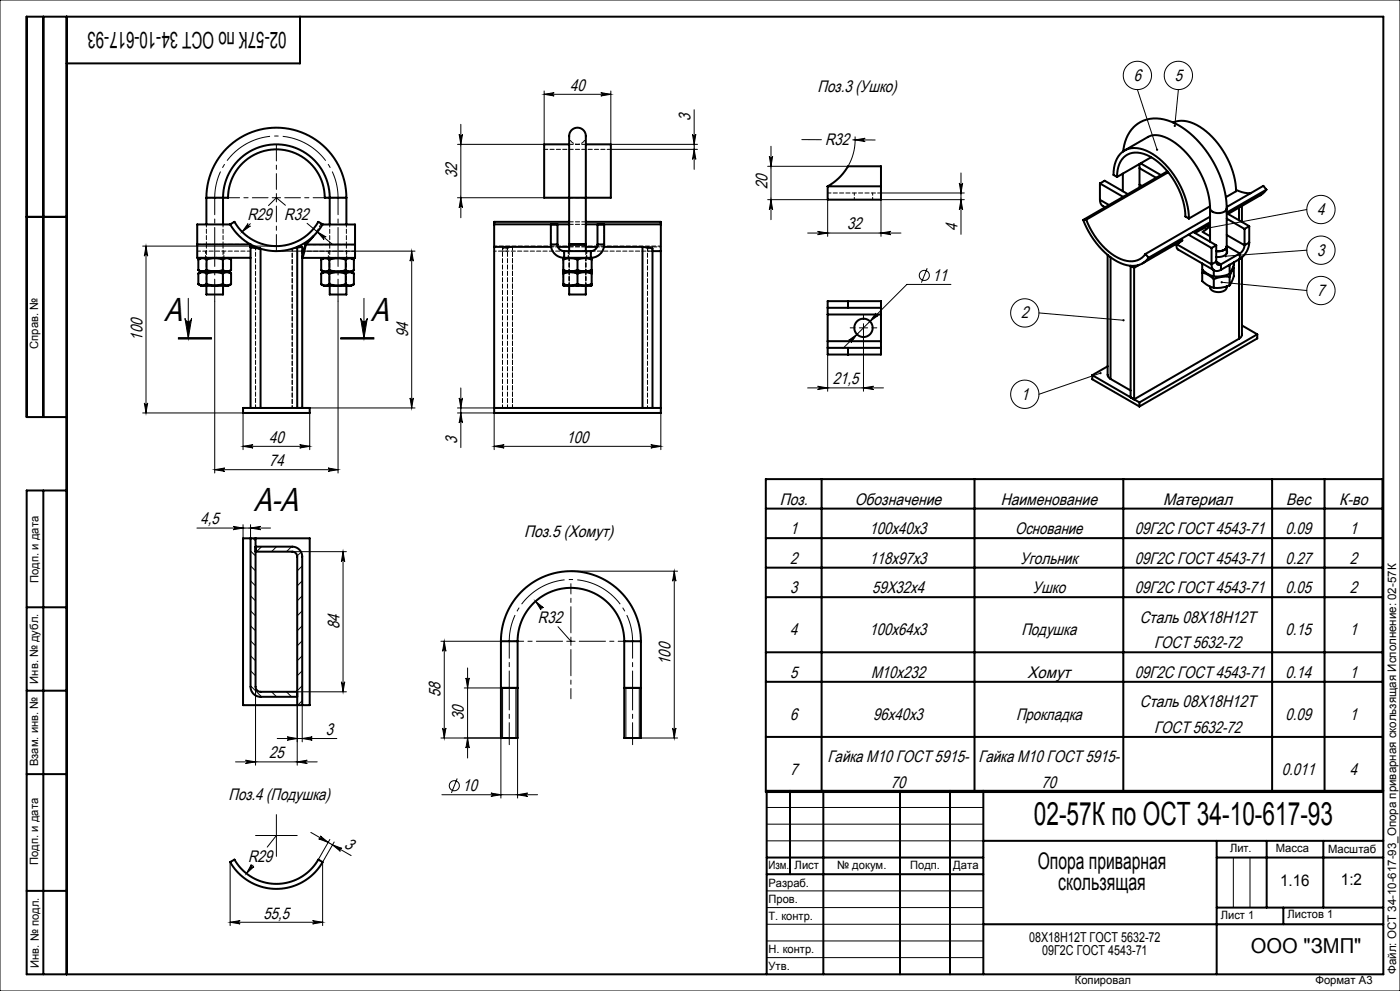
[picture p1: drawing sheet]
<svg xmlns="http://www.w3.org/2000/svg" width="420mm" height="297mm" viewBox="0 0 420 297" stroke-linecap="round" stroke-linejoin="round" font-family="sans-serif">
<g fill="none" stroke="#000" stroke-width=".3">
<path d="M0 0h420v297h-420zM138.2 37.3v28M163.2 27.3v16h-26M163.2 28.3h20M163.2 28.3l3-.5a.5 .5 0 0 0-.4 .5 .5 .5 0 0 0 .4 .5zM180.2 27.8l3 .5-3 .5a.5 .5 0 0 0 .5-.5 .5 .5 0 0 0-.5-.5zM183.2 27.3v16h26M208.2 32.9v17.9M341.2 26.9l5.9 18M353.5 26.9l-1.1 10.8M81.7 59.3h2.5M82.9 58v2.5"/>
<path d="M137.2 59.3h26M137.7 40.3a.5 .5 0 0 0 .5 .4 .5 .5 0 0 0 .5-.4l-.5 3zM138.2 59.3l.5 3a.5 .5 0 0 0-.5-.5 .5 .5 0 0 0-.5 .5zM183.2 44.8h26M207.7 40.3a.5 .5 0 0 0 .5 .4 .5 .5 0 0 0 .5-.4l-.5 3zM208.2 44.8l.5 3a.5 .5 0 0 0-.5-.5 .5 .5 0 0 0-.5 .5zM230.3 59.8h18v11M230.8 46.8a.5 .5 0 0 0 .5 .5 .5 .5 0 0 0 .5-.5l-.5 3zM231.3 43.8v22M231.3 59.8l.5 3a.5 .5 0 0 0-.5-.4 .5 .5 0 0 0-.5 .4zM240.5 41.8l5.9 .1M255.8 41.9l6.7 .1"/>
<path d="M256.5 40.9a16 16 0 0 1-2.1 8.9h-24.1M256.5 41.9l3-.5a.5 .5 0 0 0-.4 .5 .5 .5 0 0 0 .4 .5zM264.3 57.8h25M287.8 54.8a.5 .5 0 0 0 .5 .5 .5 .5 0 0 0 .5-.5l-.5 3zM288.3 59.8l.5 3a.5 .5 0 0 0-.5-.4 .5 .5 0 0 0-.5 .4zM288.3 51.8v18.4M289.3 59.8h-25v11M42.8 73.8h40.1M43.8 73.8l.5 3a.5 .5 0 0 0-.5-.5 .5 .5 0 0 0-.5 .5zM43.8 73.8v50M74.4 67a.5 .5 0 0 0 0 .7 .5 .5 0 0 0 .7 0l-2.5 1.8zM75.1 67l-2.5 2.5"/>
<path d="M82.9 75.3h41.6M85.6 61.5l-2.7-2.2-2.4 2.3M92.1 66.9l7.7 6.4M95.2 69.5l2.6 1.5a.5 .5 0 0 0-.6 .1 .5 .5 0 0 0 0 .7zM123.5 75.3l.5 3a.5 .5 0 0 0-.5-.5 .5 .5 0 0 0-.5 .5zM123.5 75.3v47M242.3 69.8h28M245.3 69.3l3 .5-3 .5a.5 .5 0 0 0 .5-.5 .5 .5 0 0 0-.5-.5zM264.3 69.8l3-.5a.5 .5 0 0 0-.5 .5 .5 .5 0 0 0 .5 .5zM392 62.8l-31.6 5.9M392 75l-24.3 1.8M55.5 95.4a1 1 0 0 0 1 1 1 1 0 0 0 1-1l-1 6z"/>
<path d="M56.5 89.4v12M64.4 90.3v51.5M101.4 90.3v51.5M108.2 95.4a1 1 0 0 0 1 1 1 1 0 0 0 1-1l-1 6zM109.2 89.4v12M257.8 98.3h2.5M259 97v20.3M262.8 93.8a.5 .5 0 0 0 0 .7 .5 .5 0 0 0 .7 0l-2.5 1.8zM278.2 80.4l-1.8 4.3M285.3 85.2h-13.2l-19.2 19.2M311.7 93.8l25.4 2.2M366.5 84.6l25.5 2.5"/>
<path d="M53.5 101.6h10zM53.5 101.4h10M53.5 101.2h10M102.2 101.4h10M102.2 101.2h10M102.2 101.6h10M123 119.3a.5 .5 0 0 0 .5 .4 .5 .5 0 0 0 .5-.4l-.5 3zM137.7 119.3a.5 .5 0 0 0 .5 .4 .5 .5 0 0 0 .5-.4l-.5 3zM138.2 116.3v17.9M242.3 116.3h22.7M245.3 115.8l3 .5-3 .5a.5 .5 0 0 0 .5-.5 .5 .5 0 0 0-.5-.5zM248.3 104.3v13"/>
<path d="M254.6 102l2.5-1.8-1.8 2.5a.5 .5 0 0 0 0-.7 .5 .5 0 0 0-.7 0zM259 116.3l3-.5a.5 .5 0 0 0-.4 .5 .5 .5 0 0 0 .4 .5zM330.2 111.8l-18.5 6.4M42.8 123.8h30.1v11M43.3 120.8a.5 .5 0 0 0 .5 .4 .5 .5 0 0 0 .5-.4l-.5 3zM72.9 133.8l3-.5a.5 .5 0 0 0-.5 .5 .5 .5 0 0 0 .5 .5zM72.9 133.8h20M89.9 133.3l3 .5-3 .5a.5 .5 0 0 0 .5-.5 .5 .5 0 0 0-.5-.5zM92.9 123.8v11M92.9 122.3h31.6M137.2 123.8h11v11M137.2 122.3h11"/>
<path d="M138.2 123.8l.5 3a.5 .5 0 0 0-.5-.5 .5 .5 0 0 0-.5 .5zM148.2 133.8l3-.5a.5 .5 0 0 0-.4 .5 .5 .5 0 0 0 .4 .5zM148.2 133.8h50M195.2 133.3l3 .5-3 .5a.5 .5 0 0 0 .5-.5 .5 .5 0 0 0-.5-.5zM198.2 123.8v11M59.1 158.3h22.1M64.4 140.8l3-.5a.5 .5 0 0 0-.5 .5 .5 .5 0 0 0 .5 .5zM64.4 140.8h37M69.9 157.8l3 .5-3 .5a.5 .5 0 0 0 .5-.5 .5 .5 0 0 0-.5-.5zM72.9 157.3v4M75.2 157.3v4M75.2 158.3l3-.5a.5 .5 0 0 0-.5 .5 .5 .5 0 0 0 .5 .5z"/>
<path d="M98.4 140.3l3 .5-3 .5a.5 .5 0 0 0 .5-.5 .5 .5 0 0 0-.5-.5zM75.2 178.6l1.5 1.5M75.2 174.1l1.5 1.5M75.2 169.6l1.5 1.5M75.2 165.1l1.5 1.5M75.9 161.3l.8 .8M78.5 163.8l-1.5 1.5M83 163.8l-1.5 1.5M87.5 163.8l-1.5 1.5M87.7 165.3h16.2M90.3 165.4l-1.1 1.2M90.7 169.6l-1.5 1.5"/>
<path d="M90.7 174.1l-1.5 1.5M90.7 178.6l-1.5 1.5M102.9 165.3v42M102.9 165.3l.5 3a.5 .5 0 0 0-.5-.4 .5 .5 0 0 0-.5 .4zM171.3 171.2h32M202.3 171.2l.5 3a.5 .5 0 0 0-.5-.5 .5 .5 0 0 0-.5 .5zM202.3 171.2v50M75.2 196.5l1.5 1.5M75.2 192.1l1.5 1.5M75.2 187.6l1.5 1.5M75.2 183.1l1.5 1.5M90.7 183.1l-1.5 1.5"/>
<path d="M90.7 187.6l-1.5 1.5M90.7 192.1l-1.5 1.5M90.7 196.5l-1.5 1.5M132.3 192.2h18M133.3 192.2l.5 3a.5 .5 0 0 0-.5-.5 .5 .5 0 0 0-.5 .5zM133.3 192.2v29M160.7 180.2l2.3 1.9a.5 .5 0 0 0-.7 0 .5 .5 0 0 0 0 .7zM160.7 180.2l1.9 2.2M167.4 187.8l3.9 4.4M170 192.2h2.5M171.3 190.9v2.5M75.2 205.5l3.3 3.3"/>
<path d="M75.2 201l1.5 1.5M76.7 205.8v23.5M81.5 207.3l1.5 1.5M86 207.3l1.5 1.5M89.2 207.3h14.7M89.2 211.3v18M90.7 201l-1.5 1.5M90.7 205.5l-1.5 1.5M90.7 210l-1.4 1.3M90.7 211.3v11M102.4 204.3a.5 .5 0 0 0 .5 .5 .5 .5 0 0 0 .5-.5l-.5 3zM132.8 218.2a.5 .5 0 0 0 .5 .5 .5 .5 0 0 0 .5-.5l-.5 3z"/>
<path d="M139.3 206.2h11.5v15M139.8 203.2a.5 .5 0 0 0 .5 .5 .5 .5 0 0 0 .5-.5l-.5 3zM140.3 200.2v27M154.8 206.2v15M187.8 206.2v15M191.8 206.2v15M201.8 218.2a.5 .5 0 0 0 .5 .5 .5 .5 0 0 0 .5-.5l-.5 3zM70.7 228.3h24.5M73.7 227.8l3 .5-3 .5a.5 .5 0 0 0 .4-.5 .5 .5 0 0 0-.4-.5zM83.2 221.3h17.9M86.2 220.8l3 .5-3 .5a.5 .5 0 0 0 .4-.5 .5 .5 0 0 0-.4-.5zM89.2 228.3l3-.5a.5 .5 0 0 0-.5 .5 .5 .5 0 0 0 .5 .5z"/>
<path d="M90.7 221.3l3-.5a.5 .5 0 0 0-.5 .5 .5 .5 0 0 0 .5 .5zM132.3 221.2h18v18M132.6 238.2h28.7M137.2 233.3l-1.8 4.3M140.3 221.2l.5 3a.5 .5 0 0 0-.5-.5 .5 .5 0 0 0-.5 .5zM147.3 237.7l3 .5-3 .5a.5 .5 0 0 0 .5-.5 .5 .5 0 0 0-.5-.5zM155.3 221.2v18M155.3 238.2l3-.5a.5 .5 0 0 0-.5 .5 .5 .5 0 0 0 .5 .5zM192.3 221.2h11M69 258.4v19M75.4 259.1a.5 .5 0 0 0 .1 .7 .5 .5 0 0 0 .7-.1l-2.3 2.1zM75.9 259.3l-2 2.5"/>
<path d="M76.7 250.4h12.5M82.9 250.4l-2.7 3.5M82.9 244.1v12.6M93.3 249.5l12 6.9M96.1 250.5l2.4 2-2.9-1.1a.5 .5 0 0 0 .7-.2 .5 .5 0 0 0-.2-.7zM99 251.6l-3.5 6M99.8 253.2l2.8 1.1a.5 .5 0 0 0-.7 .2 .5 .5 0 0 0 .2 .6zM100.3 252.3l-3.5 6.1v19M230 242h65M230 247h65M230 252h65M370 257v15"/>
<path d="M375 257v15M69 276.4l3-.5a.5 .5 0 0 0-.4 .5 .5 .5 0 0 0 .4 .5zM69 276.4h27.8M93.8 275.9l3 .5-3 .5a.5 .5 0 0 0 .5-.5 .5 .5 0 0 0-.5-.5zM230 267h65M230 272h65M230 277h65M230 282h65M230 287h65"/>
<circle cx="341.2" cy="22.6" r="4.2"/>
<circle cx="353.5" cy="22.6" r="4.2"/>
<circle cx="396.3" cy="62.8" r="4.2"/>
<circle cx="396.3" cy="75" r="4.2"/>
<circle cx="277.3" cy="82.5" r="1.51"/>
<circle cx="307.4" cy="93.8" r="4.2"/>
<circle cx="396.3" cy="87.1" r="4.2"/>
<circle cx="307.4" cy="118.2" r="4.2"/>
<circle cx="136.3" cy="235.5" r="1.51"/>
</g>
<path d="M150.3 206.2h5M187.3 206.2h5" fill="none" stroke="#000" stroke-width=".6" stroke-linecap="butt"/>
<path d="M101.4 59.3a18.5 18.5 0 0 0-18.5-18.5 18.5 18.5 0 0 0-18.5 18.5M189.8 192.2a18.5 18.5 0 0 0-18.5-18.5 18.5 18.5 0 0 0-18.5 18.5" fill="none" stroke="#000" stroke-width=".3" stroke-dasharray="15.2 1.3 1.3 1.3" stroke-dashoffset="7.1" stroke-linecap="butt"/>
<g fill="none" stroke="#000" stroke-width=".6">
<path d="M13 5v120M20 5v287M90 5v14h-70M352 36.7a8.4 8.4 0 0 1 8 1.3 25.1 25.1 0 0 1 10.8 19.3l-3 1.8M61.9 59.3a21 21 0 0 1 21-21 21 21 0 0 1 21 21M61.9 59.3h5M61.9 59.3v8M66.9 59.3h1.5a14.5 14.5 0 0 1 14.5-14.5 14.5 14.5 0 0 1 14.5 14.5h1.5M66.9 59.3a16 16 0 0 1 16-16 16 16 0 0 1 16 16M66.9 59.3v8M98.9 59.3h5M98.9 59.3v8"/>
<path d="M103.9 59.3v8M170.7 59.3v-12.2a25.5 25.5 0 0 1 .4-7.6 2.61 2.61 0 0 1 3.3-.9 2.61 2.61 0 0 1 1.3 3.1v17.6M170.7 43.3h-7.5v16h7.5M170.7 59.3h5M170.7 59.3v16M175.7 43.3h7.5v16h-7.5M175.7 59.3v16M248.3 55.8v4h16v-4M248.3 55.8a16 16 0 0 0 6.1-6h9.9v6M248.3 55.8h16M248.3 55.8h.1M330 59.9l.4 1.4 1.1 .8"/>
<path d="M330 55l6.9 4M330 59.9l2.7 1.5M330 55l1.4-.8 7 4M330 55v4.9M335.1 53l-1.1-.6a7.4 7.4 0 0 1 4.6-7.8 10.6 10.6 0 0 1 9.1 3 25.4 25.4 0 0 1 9 17.9M335.1 53a6.6 6.6 0 0 1 4.6-7.2 10.9 10.9 0 0 1 8.8 3.7 22.9 22.9 0 0 1 7.1 15.4l1.1 .6M336.9 52v5.3M337 45.4a10 10 0 0 1 9-9.9 17.8 17.8 0 0 1 12.9 6.2 31.7 31.7 0 0 1 9.1 20.7M337.4 45.1l7-4.1a6.6 6.6 0 0 1 6.6 .8 26.4 26.4 0 0 1 12 20.6M341.9 49.1v7.1M341.9 50.4l4.9 2.9M341.9 55.3l.7 .4"/>
<path d="M342.2 49l6.1 3.5M345.4 47.1l-10.3 5.9M350.2 51.3l-25.3 14.6M350.5 51.6l-24.6 14.2M370.8 56.9l2.5 .9 1.9 .1M379.9 56.8l-1.7 1.7-9.8 5.6M379.9 56.8l-11.9 6.9M379.9 56.8l-.9-1.1-11 6.3M8 65h12M59.2 73.3v4h16M59.2 73.3h16M59.5 77.8a2.17 2.17 0 0 1 2.5 0"/>
<path d="M59.5 77.8v3.2M60.4 77.3l-.9 .5M62 77.8a8.2 8.2 0 0 1 4.9 0M62 77.8v3.2M66.9 77.8a2.17 2.17 0 0 1 2.4 0M66.9 77.8v3.2M68.5 77.3l.8 .5M69 67.2l1.3-.7a14.5 14.5 0 0 0 25.2 0l1.3 .7a16 16 0 0 1-27.8 0zM69.1 67.3h-9.9v6M69.3 77.8v3.2M75.2 73.3v.7M75.2 74l3 .5"/>
<path d="M75.2 74h1.5l1.5 .5M75.2 73.3h.1M75.2 74v48.3M78.2 74.5v47.8M91.7 73.3l-.6 2.9-.4 1M91.7 73.3l-1 1.9M91.7 73.3h14.8M94 70.8l-2.3 2.5M96.4 77.8a2.17 2.17 0 0 1 2.4 0M96.4 77.8v3.2M96.8 67.3h9.7v6M97.2 77.3l-.8 .5"/>
<path d="M98.8 77.8a8.2 8.2 0 0 1 4.9 0M98.8 77.8v3.2M103.7 77.8a2.17 2.17 0 0 1 2.5 0M103.7 77.8v3.2M105.3 77.3l.9 .5M106.2 77.8v3.2M106.5 73.3v4h-15.8M148.2 67.2v6.8M148.2 74h17.1M148.2 74v49.8h50v-48.5M148.2 67.2h22.5M165.2 73.3a4 4 0 0 0 4 4"/>
<path d="M165.2 73.3v-6h2v6M165.2 73.3h2M167.2 73.3a2 2 0 0 0 2 2M167.4 74h3.3M169 77.8a6.1 6.1 0 0 1 4.2 0M169 77.8v3.2M169.2 77.3l-.2 .1v.4M169.2 77.3h8M169.2 75.3h8M169.2 75.3v2M170.7 73.3h5zM170.7 66.5h-22.5v.7"/>
<path d="M173.2 77.8a6.1 6.1 0 0 1 4.3 0M173.2 77.8v3.2M175.7 74h3.4M175.7 66.5h22.5v.7M175.7 67.2h22.5M177.2 77.3l.3 .1v.4M177.2 75.3v2M177.5 77.8v3.2M179.2 73.3a2 2 0 0 1-2 2M179.2 73.3v-6h2v6M179.2 73.3h2M181.2 74h11.5"/>
<path d="M181.2 73.3a4 4 0 0 1-4 4M192.7 74l3 .5v47.8M192.7 74v48.3M195.7 75.3h2.5M198.2 67.2v8.1M324.9 65.9a22.9 22.9 0 0 0 12.2 13.3 6.1 6.1 0 0 0 7.5-1.9M325.9 65.8a20.4 20.4 0 0 0 11.2 12.2 5.6 5.6 0 0 0 6.5-1.9M325.9 65.8l-1 .1M332.3 76.4v35.9l.2 .7 .7 .6M333.2 77.1v36.5M341.8 79.4l-1.6 .9M343.6 76.1l1 1.2"/>
<path d="M353 73.2a1.37 1.37 0 0 0 .4 1.6l10.9 6.3M353 73.2l10.5 6M353.7 72.8l-.7 .4M354.6 72.1l-1.6 1.1M354.8 72l-12 6.9M356.6 70.3l6.9 4M358 69.5l6.9 4M360.7 79v1.8l1.3 1.1 2.1 .9M360.7 69.5l2.3 1.3M362.9 67.5a3.6 3.6 0 0 1-1.9 1.8M362.9 67.5h.1M363 61.8l-6.3 3.7"/>
<path d="M363 62.4v10M363 67.2l-4.5 2.6M363 67.4l-.1 .1M363 66.6l-18.4 10.7M363 64.9l-19.4 11.2M363.5 79.2a1.73 1.73 0 0 0 .8 1.9 1.73 1.73 0 0 0 2-.2M363.5 74.3v4.9M364.9 78.4a.86 .86 0 0 0 .4 .9 .86 .86 0 0 0 1-.1M364.9 75.3a2.55 2.55 0 0 0 3.1-1.4 2.46 2.46 0 0 1-3.1 1.4zM364.9 73.5l-1.4 .8M364.9 73.5v4.9M364.9 78.4l-1.4 .8"/>
<path d="M364.9 78.4l1.4 .8M366.3 79.2v1.7M368 74.9a1.57 1.57 0 0 1-1.7 2.1h-1.4M368 62.4a2.9 2.9 0 0 1-4.3 1l-.5-.5-.2-.5M368 62.4v13.5M368 63.9l6.8 3.9M368 65.5l5.4 3.1M368 73.7l3.9 2.3M368 70.4l5.4 3.1M368.7 79.5h.2M368.9 79.5v2.6M368.9 79.3v.2"/>
<path d="M369.9 80l.2 .2M370.1 78.6l-.3 1.7-.9 1.8M371.7 62.2v3.8M371.7 77.7v23.8M371.9 76l-5.6 3.2M371.9 76v1.6M371.9 77.6l-5.6 3.3M372.6 77.1v23.2l-.2 .7-.7 .5M372.6 61.7v4.8M373.4 73.5a3.1 3.1 0 0 1-1.5 2.5M373.4 68.6v4.9M374.8 72.7a6.2 6.2 0 0 1-2.9 4.9"/>
<path d="M374.8 72.7l-1.4 .8M374.8 67.8l-1.4 .8M374.8 67.8v4.9M59.5 81a2.17 2.17 0 0 0 2.5 0M59.5 82a2.17 2.17 0 0 1 2.5 0M59.5 85.2a2.17 2.17 0 0 0 2.5 0M59.5 85.2l.9 .5h8.1l.8-.5M59.5 81l.9 .5M59.5 82v3.2M60.4 81.5h8.1M60.4 81.5l-.9 .5M61.9 85.7v2.6h5v-2.6"/>
<path d="M62 81a8.2 8.2 0 0 0 4.9 0M62 82a8.2 8.2 0 0 1 4.9 0M62 85.2a8.2 8.2 0 0 0 4.9 0M62 82v3.2M66.9 81a2.17 2.17 0 0 0 2.4 0M66.9 82a2.17 2.17 0 0 1 2.4 0M66.9 85.2a2.17 2.17 0 0 0 2.4 0M66.9 82v3.2M68.5 81.5l.8 .5M69.3 81l-.8 .5M69.3 82v3.2M96.4 85.2l.8 .5h8.1l.9-.5"/>
<path d="M96.4 85.2a2.17 2.17 0 0 0 2.4 0M96.4 82a2.17 2.17 0 0 1 2.4 0M96.4 81a2.17 2.17 0 0 0 2.4 0M96.4 81l.8 .5M96.4 82v3.2M97.2 81.5h8.1M97.2 81.5l-.8 .5M98.8 85.2a8.2 8.2 0 0 0 4.9 0M98.8 82a8.2 8.2 0 0 1 4.9 0M98.8 81a8.2 8.2 0 0 0 4.9 0M98.8 82v3.2M98.9 85.7v2.6h5v-2.6"/>
<path d="M103.7 85.2a2.17 2.17 0 0 0 2.5 0M103.7 82a2.17 2.17 0 0 1 2.5 0M103.7 81a2.17 2.17 0 0 0 2.5 0M103.7 82v3.2M105.3 81.5l.9 .5M106.2 81l-.9 .5M106.2 82v3.2M169 81a6.1 6.1 0 0 0 4.2 0M169 81v.3M169 82a6.1 6.1 0 0 1 4.2 0M169 85.2a6.1 6.1 0 0 0 4.2 0M169 85.5h8.5"/>
<path d="M169 85.2v.3M169 81.3l.2 .2M169 82v3.2M169.2 81.5h8.1M169.2 81.5l-.2 .5M170.7 85.7v2.6h5v-2.6M173.2 81a6.1 6.1 0 0 0 4.3 0M173.2 85.2a6.1 6.1 0 0 0 4.3 0M173.2 82a6.1 6.1 0 0 1 4.3 0M173.2 82v3.2M177.3 81.5l.2 .5M177.5 81v.3"/>
<path d="M177.5 85.2v.3M177.5 81.3l-.2 .2M177.5 82v3.2M248.3 92.3h6.1M248.3 92.3v2M248.3 94.3v8M248.3 94.3h16M254.4 90.3h-6.1v2M254.4 90.3h9.9v2M254.4 90.3v2M254.4 92.3h9.9M264.3 92.3v2"/>
<path d="M264.3 94.3v8M340.2 80.3l-1-.6v39.4M340.2 80.3v39.4l31.5-18.2M360.7 81.7l1.3 .4 2.1 1.6M360.7 81.7v2.6l1.3 1 2.1 1M360.9 81l-.2 .7M364.1 81v1.8M364.1 83.7v2.6M368 85.8a1.74 1.74 0 0 1-2 1.7 2.45 2.45 0 0 1-3-1.4v-.2M368.9 82.9a9.6 9.6 0 0 0-4.8 .8M368.9 85.5a9.5 9.5 0 0 1-4.8 .8M368.9 82.1a9.5 9.5 0 0 1-4.8 .7"/>
<path d="M368.9 82.9v2.6M370.1 80.2l-1.2 2.7M370.1 80.2a7.2 7.2 0 0 1-1.2 5.3M372.6 97.5l4.6 2.7M248.3 104.3v2h6.1M248.3 104.3h6.1M248.3 102.3v2M248.3 102.3h16M254.4 104.3v2M254.4 104.3h9.9M264.3 102.3v2M264.3 104.3v2h-9.9"/>
<path d="M327.7 112.4l14.1 8.2M327.7 112.4v1.3l14.1 8.1M332.3 109.8l-4.6 2.6M333.2 113.6l6 3.4M377.2 100.2l-35.4 20.4M377.2 100.2v1.2l-35.4 20.4M20 125h-12v-120h407v287h-407v-145h12M72.9 122.3h20v1.5h-20zM89.2 122.3v-48.3h1.5v48.3M148.2 122.3h50M341.8 120.6v1.2M13 147v145"/>
<path d="M229.7 143.6h185v93.8h-185zM229.7 152.4h185M246.5 143.6v93.8M292.4 143.6v93.8M337 143.6v93.8M381.6 143.6v93.8M397.4 143.6v93.8M72.9 161.3h20v50h-20zM75.2 161.3v44.5a3 3 0 0 0 3 3h11M76.7 161.3v44.5a1.5 1.5 0 0 0 1.5 1.5h11M76.7 165.3h11a1.5 1.5 0 0 1 1.5 1.5v44.5M76.7 163.8h11a3 3 0 0 1 3 3v44.5"/>
<path d="M229.7 161.3h185M229.7 170.1h185M229.7 179h185M8 182h12M150.3 192.2a21 21 0 0 1 21-21 21 21 0 0 1 21 21M150.3 192.2v29h5v-29M150.3 192.2h5M155.3 192.2a16 16 0 0 1 16-16 16 16 0 0 1 16 16M187.3 192.2v29h5v-29M187.3 192.2h5M229.7 195.5h185M8 207h12"/>
<path d="M150.3 206.2h5zM150.3 206.2h.1M187.3 206.2h5zM187.3 206.2h.1M229.7 204.3h185M8 232h12M229.7 220.9h185M237 237v25M247 237v55M270 237v55M285 237v55M295 237v55"/>
<path d="M415 237h-185v55M69 258.4l1.3-.8a14.5 14.5 0 0 0 25.2 0l1.3 .8a16 16 0 0 1-27.8 0zM230 257h65M295 252h120M365 252v40M365 257h50M380 252v20M397 252v20M8 267h12M230 262h65M295 277h120M365 272h50"/>
<path d="M385 272v5"/>
<circle cx="259" cy="98.3" r="2.75"/>
</g>
<path d="M168.8 192.2h-14.8M171.3 189.7v-14.8M171.3 194.7v14.7M173.8 192.2h14.7" fill="none" stroke="#000" stroke-width=".3" stroke-dasharray="15.2 1.3 1.3 1.3" stroke-dashoffset="7.4"/>
<path d="M256.5 98.3h-1.5M259 95.8v-1.5M261.5 98.3h1.5M259 100.8v1.5" fill="none" stroke="#000" stroke-width=".3" stroke-dasharray="15.2 1.3 1.3 1.3"/>
<path d="M80.4 59.3h-13.2M82.9 56.8v-13.3M85.4 59.3h13.3M82.9 61.8v13.2" fill="none" stroke="#000" stroke-width=".3" stroke-dasharray="15.2 1.3 1.3 1.3" stroke-dashoffset="10.5"/>
<path d="M64.4 59.3v14M101.4 59.3v14M152.8 192.2v14M189.8 192.2v14" fill="none" stroke="#000" stroke-width=".3" stroke-dasharray="15.2 1.3 1.3 1.3" stroke-dashoffset="10.1"/>
<path d="M64.4 90.3v-17M101.4 90.3v-17M152.8 223.2v-17M189.8 223.2v-17" fill="none" stroke="#000" stroke-width=".3" stroke-dasharray="15.2 1.3 1.3 1.3" stroke-dashoffset="8.6"/>
<g fill="#000">
<path d="M180.2 27.8l3 .5-3 .5a.5 .5 0 0 0 .5-.5 .5 .5 0 0 0-.5-.5zM163.2 28.3l3-.5a.5 .5 0 0 0-.4 .5 .5 .5 0 0 0 .4 .5zM75.2 158.3l3-.5a.5 .5 0 0 0-.5 .5 .5 .5 0 0 0 .5 .5zM69.9 157.8l3 .5-3 .5a.5 .5 0 0 0 .5-.5 .5 .5 0 0 0-.5-.5zM155.3 238.2l3-.5a.5 .5 0 0 0-.5 .5 .5 .5 0 0 0 .5 .5zM147.3 237.7l3 .5-3 .5a.5 .5 0 0 0 .5-.5 .5 .5 0 0 0-.5-.5z"/>
<path d="M207.7 40.3a.5 .5 0 0 0 .5 .4 .5 .5 0 0 0 .5-.4l-.5 3zM208.2 44.8l.5 3a.5 .5 0 0 0-.5-.5 .5 .5 0 0 0-.5 .5zM137.7 119.3a.5 .5 0 0 0 .5 .4 .5 .5 0 0 0 .5-.4l-.5 3zM138.2 123.8l.5 3a.5 .5 0 0 0-.5-.5 .5 .5 0 0 0-.5 .5zM133.3 192.2l.5 3a.5 .5 0 0 0-.5-.5 .5 .5 0 0 0-.5 .5zM132.8 218.2a.5 .5 0 0 0 .5 .5 .5 .5 0 0 0 .5-.5l-.5 3z"/>
<path d="M287.8 54.8a.5 .5 0 0 0 .5 .5 .5 .5 0 0 0 .5-.5l-.5 3zM288.3 59.8l.5 3a.5 .5 0 0 0-.5-.4 .5 .5 0 0 0-.5 .4z"/>
<path d="M346.9 44.6v.5l.3 .1-.1-.3 .2 .3 .1-.5zM352.2 37.5l-.1 .4 .3 .2v-.4v.4a.33 .33 0 0 0 .3-.5 .33 .33 0 0 0-.5-.1zM360.2 68.5l-.1 .3 .3-.1-.3 .1a.33 .33 0 0 0 .5 .2 .33 .33 0 0 0 .1-.5 .33 .33 0 0 0-.5 0zM367.4 76.6v.2h.3h-.3a.33 .33 0 0 0 .4 .3 .33 .33 0 0 0 .2-.5 .33 .33 0 0 0-.6 0zM366.3 84.3l-.1 .3h.3h-.3a.33 .33 0 0 0 .4 .3 .33 .33 0 0 0 .2-.4 .33 .33 0 0 0-.5-.2zM329.9 111.6a.33 .33 0 0 0 .2 .6 .33 .33 0 0 0 .4-.5l-.3 .1 .3-.1-.3-.2zM336.8 95.8v.4h.5l.1-.2h-.3h.3l-.1-.2z"/>
<path d="M231.3 59.8l.5 3a.5 .5 0 0 0-.5-.4 .5 .5 0 0 0-.5 .4zM230.8 46.8a.5 .5 0 0 0 .5 .5 .5 .5 0 0 0 .5-.5l-.5 3z"/>
<path d="M264.3 69.8l3-.5a.5 .5 0 0 0-.5 .5 .5 .5 0 0 0 .5 .5zM245.3 69.3l3 .5-3 .5a.5 .5 0 0 0 .5-.5 .5 .5 0 0 0-.5-.5z"/>
<path d="M108.2 95.4a1 1 0 0 0 1 1 1 1 0 0 0 1-1l-1 6zM55.5 95.4a1 1 0 0 0 1 1 1 1 0 0 0 1-1l-1 6z"/>
<path d="M259 116.3l3-.5a.5 .5 0 0 0-.4 .5 .5 .5 0 0 0 .4 .5zM245.3 115.8l3 .5-3 .5a.5 .5 0 0 0 .5-.5 .5 .5 0 0 0-.5-.5z"/>
<path d="M43.3 120.8a.5 .5 0 0 0 .5 .4 .5 .5 0 0 0 .5-.4l-.5 3zM43.8 73.8l.5 3a.5 .5 0 0 0-.5-.5 .5 .5 0 0 0-.5 .5zM123 119.3a.5 .5 0 0 0 .5 .4 .5 .5 0 0 0 .5-.4l-.5 3zM123.5 75.3l.5 3a.5 .5 0 0 0-.5-.5 .5 .5 0 0 0-.5 .5zM138.2 59.3l.5 3a.5 .5 0 0 0-.5-.5 .5 .5 0 0 0-.5 .5zM137.7 40.3a.5 .5 0 0 0 .5 .4 .5 .5 0 0 0 .5-.4l-.5 3zM140.3 221.2l.5 3a.5 .5 0 0 0-.5-.5 .5 .5 0 0 0-.5 .5zM139.8 203.2a.5 .5 0 0 0 .5 .5 .5 .5 0 0 0 .5-.5l-.5 3zM201.8 218.2a.5 .5 0 0 0 .5 .5 .5 .5 0 0 0 .5-.5l-.5 3zM202.3 171.2l.5 3a.5 .5 0 0 0-.5-.5 .5 .5 0 0 0-.5 .5z"/>
<path d="M72.9 133.8l3-.5a.5 .5 0 0 0-.5 .5 .5 .5 0 0 0 .5 .5zM89.9 133.3l3 .5-3 .5a.5 .5 0 0 0 .5-.5 .5 .5 0 0 0-.5-.5zM64.4 140.8l3-.5a.5 .5 0 0 0-.5 .5 .5 .5 0 0 0 .5 .5zM98.4 140.3l3 .5-3 .5a.5 .5 0 0 0 .5-.5 .5 .5 0 0 0-.5-.5zM74.4 67l-1.8 2.5 2.5-1.8a.5 .5 0 0 1-.7 0 .5 .5 0 0 1 0-.7zM95.2 69.5l2 2.3a.5 .5 0 0 1 0-.7 .5 .5 0 0 1 .6-.1zM148.2 133.8l3-.5a.5 .5 0 0 0-.4 .5 .5 .5 0 0 0 .4 .5zM195.2 133.3l3 .5-3 .5a.5 .5 0 0 0 .5-.5 .5 .5 0 0 0-.5-.5zM75.4 259.1l-1.5 2.7 2.3-2.1a.5 .5 0 0 1-.7 .1 .5 .5 0 0 1-.1-.7zM256.5 41.9l3 .5a.5 .5 0 0 1-.4-.5 .5 .5 0 0 1 .4-.5zM254.6 102a.5 .5 0 0 1 .7 0 .5 .5 0 0 1 0 .7l1.8-2.5zM262.8 93.8l-1.8 2.5 2.5-1.8a.5 .5 0 0 1-.7 0 .5 .5 0 0 1 0-.7zM160.7 180.2l1.6 2.6a.5 .5 0 0 1 0-.7 .5 .5 0 0 1 .7 0z"/>
<path d="M102.9 165.3l.5 3a.5 .5 0 0 0-.5-.4 .5 .5 0 0 0-.5 .4zM102.4 204.3a.5 .5 0 0 0 .5 .5 .5 .5 0 0 0 .5-.5l-.5 3z"/>
<path d="M73.7 227.8l3 .5-3 .5a.5 .5 0 0 0 .4-.5 .5 .5 0 0 0-.4-.5zM89.2 228.3l3-.5a.5 .5 0 0 0-.5 .5 .5 .5 0 0 0 .5 .5z"/>
<path d="M90.7 221.3l3-.5a.5 .5 0 0 0-.5 .5 .5 .5 0 0 0 .5 .5zM86.2 220.8l3 .5-3 .5a.5 .5 0 0 0 .4-.5 .5 .5 0 0 0-.4-.5z"/>
<path d="M96.1 250.5l2.4 2-2.9-1.1a.5 .5 0 0 0 .7-.2 .5 .5 0 0 0-.2-.7zM99.8 253.2l2.8 1.1a.5 .5 0 0 0-.7 .2 .5 .5 0 0 0 .2 .6z"/>
<path d="M69 276.4l3-.5a.5 .5 0 0 0-.4 .5 .5 .5 0 0 0 .4 .5zM93.8 275.9l3 .5-3 .5a.5 .5 0 0 0 .5-.5 .5 .5 0 0 0-.5-.5z"/>
</g>
<g fill="none" stroke="#000" stroke-width=".3" stroke-dasharray="1.3 .6">
<path d="M66.9 59.3h-5M98.9 59.3h5M175.7 59.3h-5M175.7 43.3h-5M66.9 73.3h-5M90.5 77.3l.2-.1M90.5 75.3l.2-.1M90.7 77.3h-.2M90.7 74l-3 .5M96.2 67.3h.6M103.9 73.3h-5M153.7 74l-3 .5"/>
<path d="M167.2 73.3a2 2 0 0 0 2 2M169 77.8v3.2M169.2 77.3h.1M169.2 77.3l-.2 .1M173.2 77.8v3.2M175.7 74h-5M175.7 67.2h-5M175.7 66.5h-5M177.2 77.3h.1M177.2 75.3h18.5M177.5 77.8v3.2M177.5 77.4l-.2-.1"/>
<path d="M194.2 74.5v-.5M195.7 74.5v-.5M169 82v3.2M169 85.6l.2 .1M169 81.4l.2 .1M169.2 81.5l-.2 .1M173.2 82v3.2M177.3 85.7l.2-.1M177.3 81.5l.2-.1M177.5 82v3.2M177.5 81.6l-.2-.1"/>
</g>
<g fill="none" stroke="#000" stroke-width=".3" stroke-dasharray="1.3 .6" stroke-dashoffset=".5">
<path d="M175.7 40.8a2.5 2.5 0 0 1-2.5 2.5 2.5 2.5 0 0 1-2.5-2.5M61.9 67.3v6M66.9 73.3v-6M94 70.8l2.2-3.5M98.9 67.3v6M103.9 73.3v-6M165.2 73.3v-6M167.2 73.3v-6M179.2 73.3v-6M181.2 73.3v-6M169.2 81.5h4M169.2 85.7h4"/>
<path d="M173.2 81.5h4.1M173.2 85.7h4.1"/>
</g>
<g fill="none" stroke="#000" stroke-width=".3" stroke-dasharray="1.3 .6" stroke-dashoffset=".6">
<path d="M256.3 57.8v2M261.8 59.8v-2M61.7 75.3v2M67.2 77.3v-2M78.2 74.5v47.8M87.7 74.5v47.8M90.5 75.3v2M98.5 75.3v2M104 77.3v-2M148.2 75.3h21M165.2 67.3h2M165.2 73.3h2"/>
<path d="M167.2 73.3h-2M167.4 74h-2.1M169.2 75.3v2M170.5 75.3v2M176 77.3v-2M177.2 75.3v2M179.2 73.3h2M181.2 74h-2.1M181.2 67.3h-2M181.2 73.3h-2M194.2 74.5v47.8"/>
</g>
<g fill="none" stroke="#000" stroke-width=".3" stroke-dasharray="1.3 .6" stroke-dashoffset=".3">
<path d="M264.3 57.8h-16M59.2 73.3h16M61.9 73.3h2.5M64.4 73.3h2.5M75.2 75.3h-16M75.2 73.3h-8.3M101.4 73.3h-2.5M103.9 73.3h-2.5M106.5 75.3h-16M150.7 74v48.3M152.2 74v48.3M153.7 74v48.3"/>
<path d="M76.7 122.3v-48.3M153.7 122.3v-48.3M192.7 122.3v-48.3"/>
</g>
<path d="M91.7 73.3h14.8M106.5 73.3h-14.8" fill="none" stroke="#000" stroke-width=".3" stroke-dasharray="1.3 .6" stroke-dashoffset="-.1"/>
<g fill="none" stroke="#000" stroke-width=".3" stroke-dasharray="1.3 .6" stroke-dashoffset=".4">
<path d="M61.9 77.3v4.2M98.8 77.3v4.2M148.2 73.8h50M169 77.8a6.1 6.1 0 0 1 4.2 0M169.2 77.3h8M169.2 75.3h8M170.7 77.3v4.2M173.2 77.8a6.1 6.1 0 0 1 4.3 0M177.2 77.3a4 4 0 0 0 4-4M61.9 81.5v4.2M66.9 81.5v-4.2M66.9 85.7v-4.2"/>
<path d="M98.8 81.5v4.2M103.8 85.7v-4.2M103.8 81.5v-4.2M169 82a6.1 6.1 0 0 1 4.2 0M169 85.2a6.1 6.1 0 0 0 4.2 0M169 81a6.1 6.1 0 0 0 4.2 0M170.7 81.5v4.2M173.2 82a6.1 6.1 0 0 1 4.3 0M173.2 85.2a6.1 6.1 0 0 0 4.3 0M173.2 81a6.1 6.1 0 0 0 4.3 0M175.7 85.7v-4.2M175.7 81.5v-4.2"/>
</g>
<path d="M61.9 73.3v12.4M98.9 73.3v12.4M66.9 85.7v-12.4M103.9 85.7v-12.4" fill="none" stroke="#000" stroke-width=".3" stroke-dasharray="1.3 .6" stroke-dashoffset=".1"/>
<path d="M183.2 44.8h-20M61.9 73.3h-2.7M170.7 75.3v10.4M175.7 85.7v-10.4" fill="none" stroke="#000" stroke-width=".3" stroke-dasharray="1.3 .6" stroke-dashoffset=".2"/>
<path d="M150.7 75.3h1.5M152.2 74.5h-1.5M153.7 74l-1.5 .5M192.7 74l1.5 .5M194.2 74.5h1.5M194.2 75.3h1.5M195.7 74h-1.5" fill="none" stroke="#000" stroke-width=".3" stroke-dasharray="1.3 .6" stroke-dashoffset=".8"/>
<path d="M192.7 74h5.5" fill="none" stroke="#000" stroke-width=".3" stroke-dasharray="1.3 .6" stroke-dashoffset=".7"/>
<g font-size="10">
<text x="49.3" y="96.2">A</text>
<text x="111.3" y="96.2">A</text>
<text x="76.1" y="153">A-A</text>
</g>
<text font-size="9.6" x="310.1" y="247.3">02-57К по ОСТ 34-10-617-93</text>
<g font-size="6.9">
<text x="85.9" y="9.6" transform="rotate(-180 85.9 9.6)">02-57К по ОСТ 34-10-617-93</text>
<text x="311.3" y="260.4">Опора приварная</text>
<text x="317.4" y="266.8">скользящая</text>
</g>
<text font-size="6.2" x="375.2" y="285.5">ООО &quot;ЗМП&quot;</text>
<g font-size="5">
<text x="171.1" y="27.2">40</text>
<text x="245.3" y="27.7">Поз.3 (Ушко)</text>
<text x="340.1" y="24.2">6</text>
<text x="352.4" y="24.2">5</text>
<text x="207.2" y="36.2" transform="rotate(-90 207.2 36.2)">3</text>
<text x="247.5" y="43.5">R32</text>
<text x="137.2" y="53.5" transform="rotate(-90 137.2 53.5)">32</text>
<text x="230.2" y="56.6" transform="rotate(-90 230.2 56.6)">20</text>
<text x="74.2" y="66">R29</text>
<text x="85.3" y="65.9">R32</text>
<text x="395.2" y="64.4">4</text>
<text x="254.1" y="68.8">32</text>
<text x="287.2" y="69.1" transform="rotate(-90 287.2 69.1)">4</text>
<text x="395.2" y="76.6">3</text>
<text x="279.8" y="84.1">11</text>
<text x="395.2" y="88.7">7</text>
<text x="306.3" y="95.4">2</text>
<text x="122.4" y="101" transform="rotate(-90 122.4 101)">94</text>
<text x="42.7" y="102.1" transform="rotate(-90 42.7 102.1)">100</text>
<text x="249.8" y="115.2">21,5</text>
<text x="306.3" y="119.8">1</text>
<text x="80.7" y="132.7">40</text>
<text x="137.2" y="133.1" transform="rotate(-90 137.2 133.1)">3</text>
<text x="170" y="132.7">100</text>
<text x="80.7" y="139.7">74</text>
<text x="233.9" y="151.2">Поз.</text>
<text x="256.4" y="151.2">Обозначение</text>
<text x="300.2" y="151.2">Наименование</text>
<text x="349" y="151.2">Материал</text>
<text x="385.9" y="151.2">Вес</text>
<text x="401.8" y="151.2">К-во</text>
<text x="60.2" y="157.2">4,5</text>
<text x="157.2" y="161">Поз.5 (Хомут)</text>
<text x="237" y="160.1">1</text>
<text x="260.9" y="160.1">100x40x3</text>
<text x="304.6" y="160.1">Основание</text>
<text x="340.4" y="160.1">09Г2С ГОСТ 4543-71</text>
<text x="385.7" y="160.1">0.09</text>
<text x="405" y="160.1">1</text>
<text x="237" y="168.9">2</text>
<text x="260.9" y="168.9">118х97х3</text>
<text x="306.1" y="168.9">Угольник</text>
<text x="340.4" y="168.9">09Г2С ГОСТ 4543-71</text>
<text x="385.7" y="168.9">0.27</text>
<text x="405" y="168.9">2</text>
<text x="237" y="177.8">3</text>
<text x="261.6" y="177.8">59Х32х4</text>
<text x="309.7" y="177.8">Ушко</text>
<text x="340.4" y="177.8">09Г2С ГОСТ 4543-71</text>
<text x="385.7" y="177.8">0.05</text>
<text x="405" y="177.8">2</text>
<text x="101.8" y="188.5" transform="rotate(-90 101.8 188.5)">84</text>
<text x="161.4" y="186.7">R32</text>
<text x="237" y="190.4">4</text>
<text x="260.9" y="190.4">100х64х3</text>
<text x="306.4" y="190.4">Подушка</text>
<text x="341.9" y="186.6">Сталь 08Х18Н12Т</text>
<text x="385.7" y="190.4">0.15</text>
<text x="405" y="190.4">1</text>
<text x="346.2" y="194.3">ГОСТ 5632-72</text>
<text x="201.2" y="199.3" transform="rotate(-90 201.2 199.3)">100</text>
<text x="237" y="203.1">5</text>
<text x="261.3" y="203.1">М10х232</text>
<text x="308.3" y="203.1">Хомут</text>
<text x="340.4" y="203.1">09Г2С ГОСТ 4543-71</text>
<text x="385.7" y="203.1">0.14</text>
<text x="405" y="203.1">1</text>
<text x="132.2" y="208.9" transform="rotate(-90 132.2 208.9)">58</text>
<text x="139.2" y="215.9" transform="rotate(-90 139.2 215.9)">30</text>
<text x="237" y="215.8">6</text>
<text x="262" y="215.8">96х40х3</text>
<text x="304.8" y="215.8">Прокладка</text>
<text x="341.9" y="212">Сталь 08Х18Н12Т</text>
<text x="385.7" y="215.8">0.09</text>
<text x="405" y="215.8">1</text>
<text x="97.8" y="220.3">3</text>
<text x="346.2" y="219.7">ГОСТ 5632-72</text>
<text x="80.7" y="227.3">25</text>
<text x="237" y="232.3">7</text>
<text x="248.3" y="228.5">Гайка M10 ГОСТ 5915-</text>
<text x="293.5" y="228.5">Гайка M10 ГОСТ 5915-</text>
<text x="384.6" y="232.3">0.011</text>
<text x="405" y="232.3">4</text>
<text x="68.6" y="239.7">Поз.4 (Подушка)</text>
<text x="138.8" y="237.1">10</text>
<text x="267.2" y="236.2">70</text>
<text x="312.5" y="236.2">70</text>
<text x="103" y="253.8" transform="rotate(30 103 253.8)">3</text>
<text x="74.4" y="258.2">R29</text>
<text x="79.1" y="275.3">55,5</text>
</g>
<g font-size="4.8">
<text x="384" y="265.6">1.16</text>
<text x="402.3" y="265.3">1:2</text>
</g>
<g font-size="4.1">
<text x="308.8" y="282.2">08Х18Н12Т ГОСТ 5632-72</text>
<text x="312.7" y="286.2">09Г2С ГОСТ 4543-71</text>
</g>
<text font-size="3.5" x="418.8" y="291.9" transform="rotate(-90 418.8 291.9)">Файл: ОСТ 34-10-617-93_Опора приварная скользящая Исполнение: 02-57К</text>
<g font-size="3.4">
<text x="11.5" y="104.5" transform="rotate(-90 11.5 104.5)">Справ. №</text>
<text x="11.6" y="174.7" transform="rotate(-90 11.6 174.7)">Подп. и дата</text>
<text x="11.4" y="204.9" transform="rotate(-90 11.4 204.9)">Инв. № дубл.</text>
<text x="11.4" y="229.6" transform="rotate(-90 11.4 229.6)">Взам. инв. №</text>
<text x="369" y="255.5">Лит.</text>
<text x="382.8" y="255.5">Масса</text>
<text x="398.4" y="255.6">Масштаб</text>
<text x="11.4" y="259.2" transform="rotate(-90 11.4 259.2)">Подп. и дата</text>
<text x="230.5" y="260.5">Изм.</text>
<text x="238.4" y="260.4">Лист</text>
<text x="251.1" y="260.4">№ докум.</text>
<text x="273" y="260.4">Подп.</text>
<text x="286" y="260.4">Дата</text>
<text x="230.5" y="265.7">Разраб.</text>
<text x="230.5" y="275.7">Т. контр.</text>
<text x="230.6" y="270.7">Пров.</text>
<text x="366.2" y="275.3">Лист 1</text>
<text x="386.3" y="275.2">Листов 1</text>
<text x="230.6" y="285.7">Н. контр.</text>
<text x="11.6" y="290" transform="rotate(-90 11.6 290)">Инв. № подл.</text>
<text x="230.6" y="290.7">Утв.</text>
<text x="322.5" y="295">Копировал</text>
<text x="394.6" y="295">Формат А3</text>
</g>
</svg>
